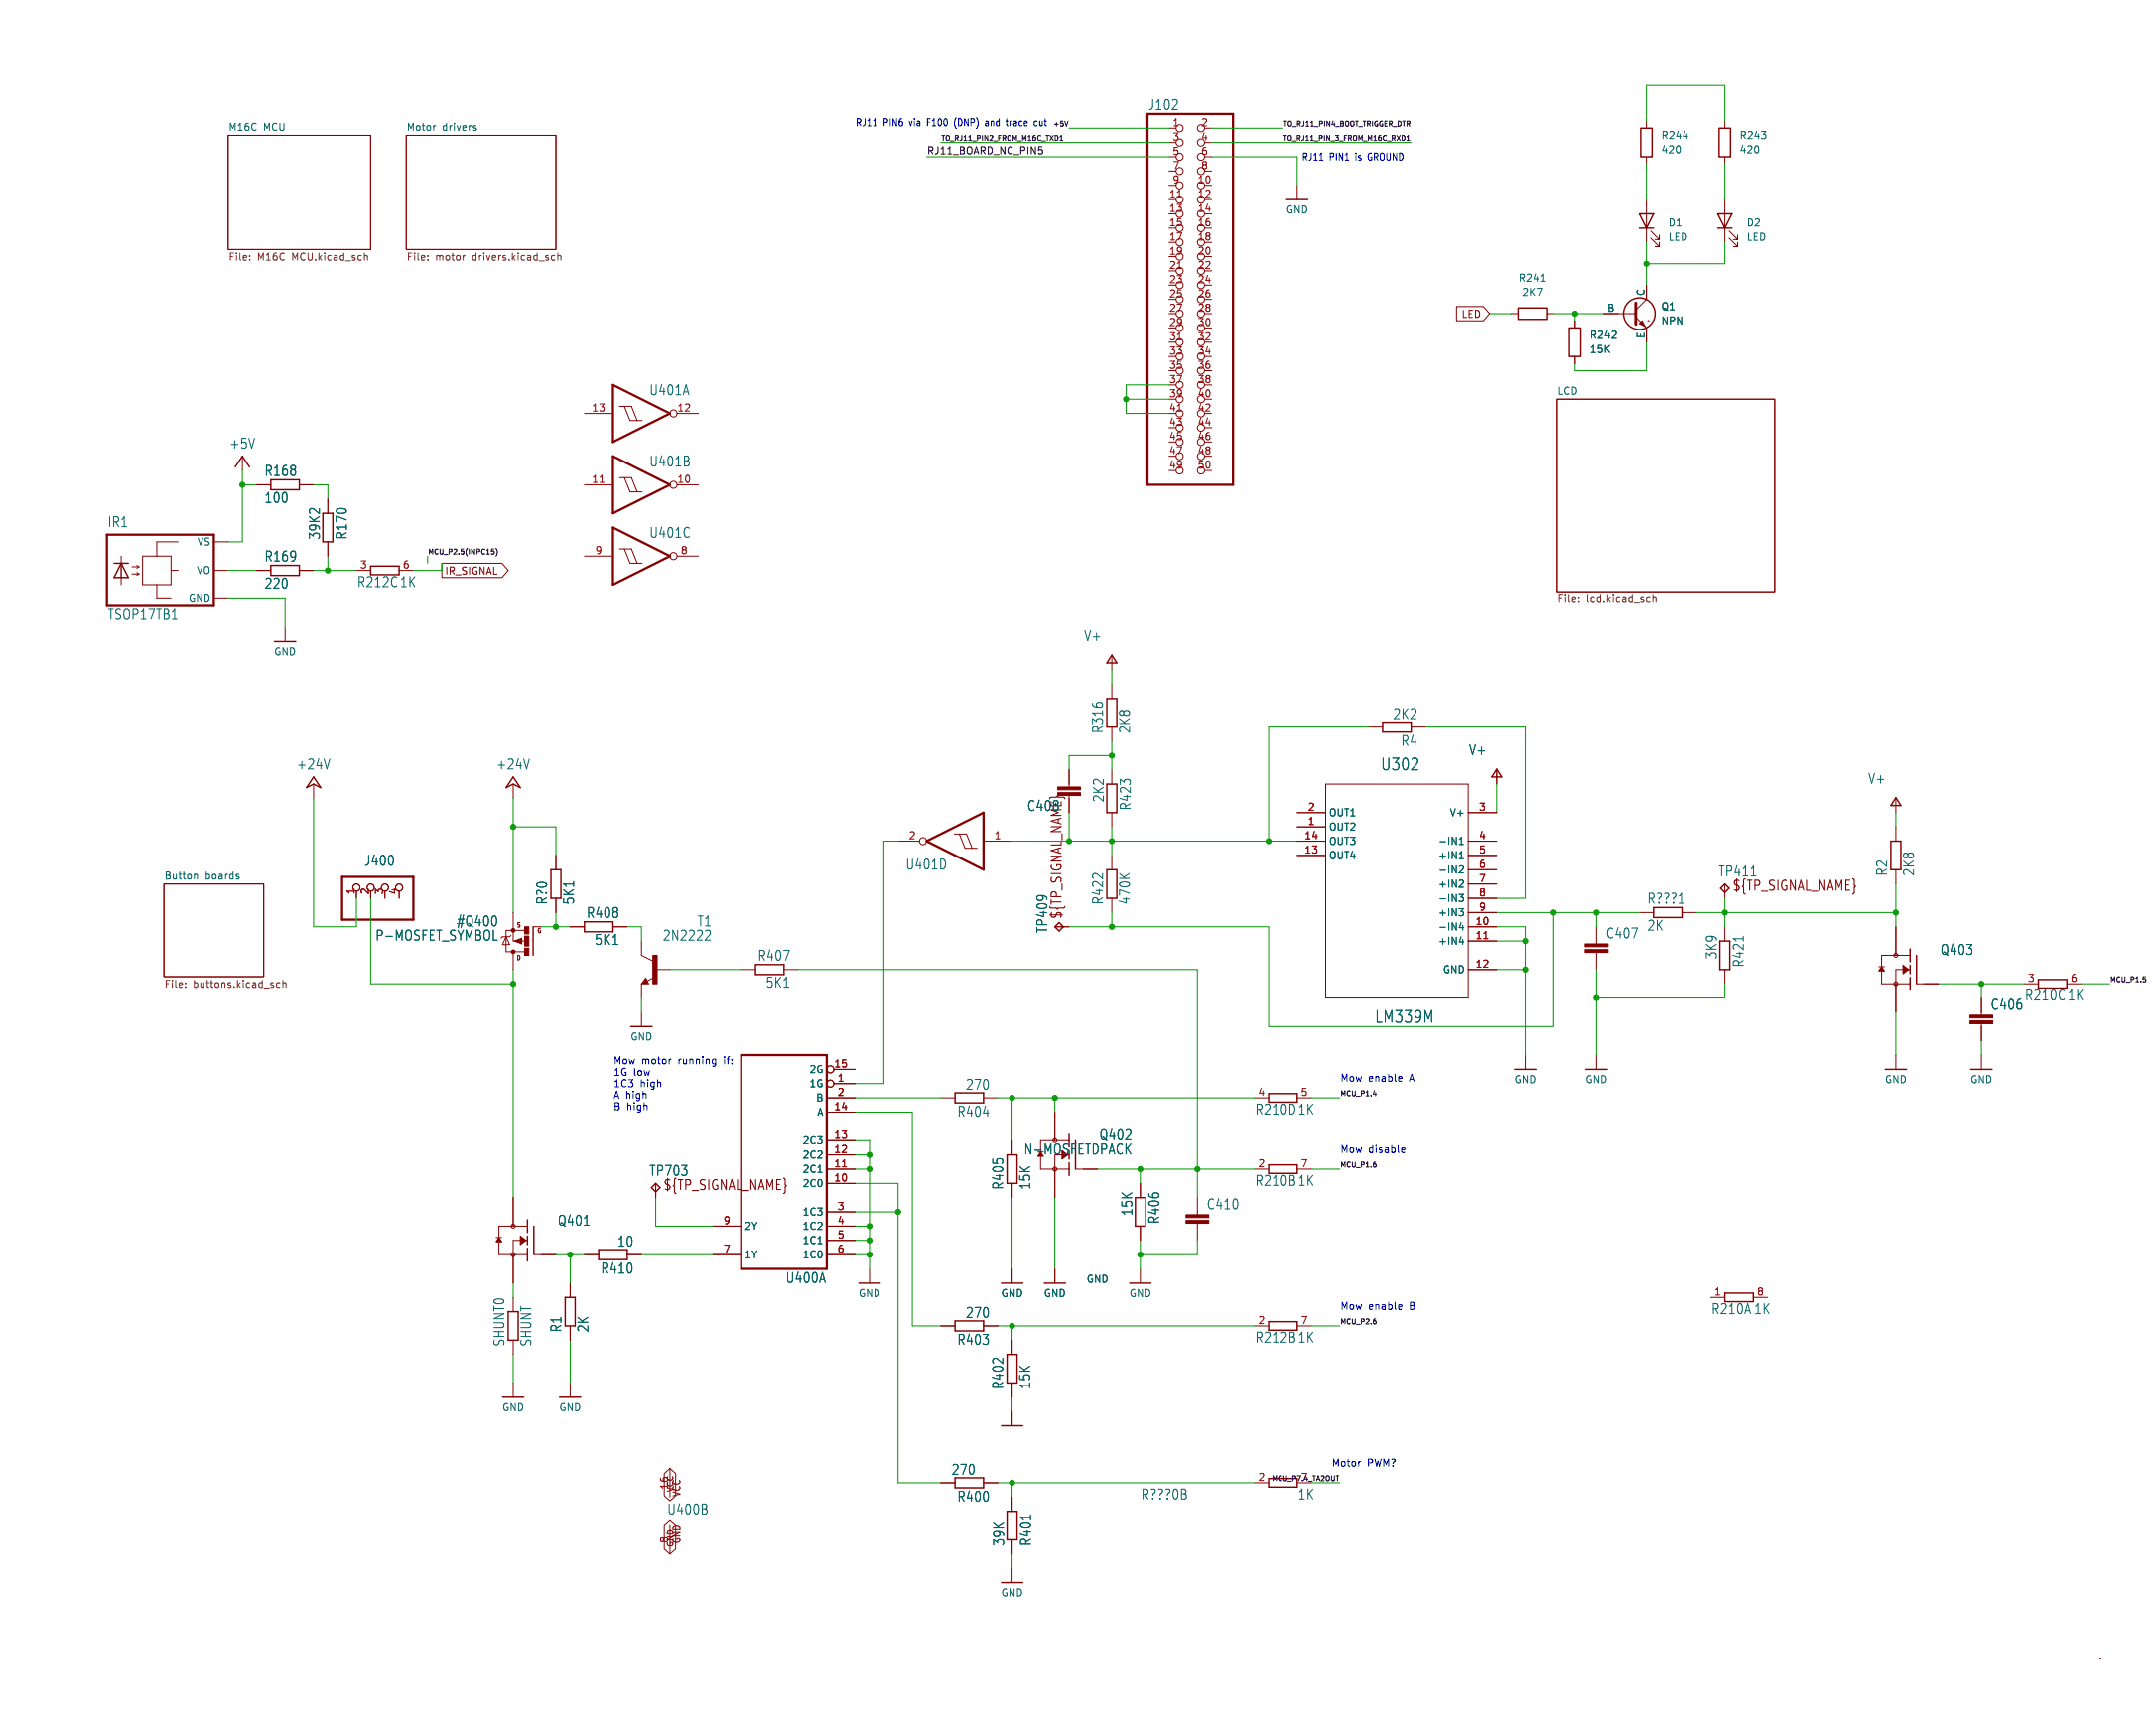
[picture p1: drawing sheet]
<svg xmlns="http://www.w3.org/2000/svg" width="384mm" height="306mm" viewBox="0 0 384 306" stroke-linecap="round" stroke-linejoin="round" font-family="sans-serif">
<g fill="none" stroke="#840000" stroke-width=".18">
<path d="M40.6 24.1h25.4v20.4h-25.4zM72.4 24.1h26.7v20.4h-26.7zM208.3 22.9h1.2M208.3 33h1.2M208.3 25.4h1.2M208.3 27.9h1.2M208.3 30.5h1.2M214.6 22.9h1.3M214.6 33h1.3M214.6 35.6h1.3M214.6 38.1h1.3M214.6 25.4h1.3"/>
<path d="M214.6 27.9h1.3M214.6 30.5h1.3M231.1 33v2.6M293.4 21.6v1.3M293.4 27.9v1.3M293.4 35.6v7.6M307.3 21.6v1.3M307.3 27.9v1.3M307.3 35.6v7.6M214.6 55.9h1.3M214.6 40.6h1.3M214.6 43.2h1.3"/>
<path d="M214.6 45.7h1.3M214.6 48.3h1.3M214.6 50.8h1.3M214.6 53.3h1.3M214.6 58.4h1.3M259.5 54.6h4.8l1.1 1.3-1.1 1.3h-4.8zM269.2 55.9h1.3M275.6 55.9h1.3M280.7 57.2v1.2M285.7 55.9h5.8M291.5 56.5l1.9 1.9v2.6M293.4 50.8v2.5l-1.9 1.9"/>
<path d="M293.6 57.2h.1M294.1 42.4l1.6 1.5v-.7v.7h-.8M294.1 41.1l1.6 1.6v-.8v.8h-.8M308.1 42.4l1.5 1.5v-.7v.7h-.7M308.1 41.1l1.5 1.6v-.8v.8h-.7M104.1 73.7h5.1M110.4 72.4h2.1l1 2.5M111.3 72.4l1 2.5h2.1M120.6 73.7h3.9M214.6 73.7h1.3M214.6 61h1.3M214.6 63.5h1.3"/>
<path d="M214.6 66h1.3M214.6 68.6h1.3M214.6 71.1h1.3M214.6 76.2h1.3M214.6 78.7h1.3M277.5 71.1h38.7v34.3h-38.7zM280.7 63.5v1.3M21.6 99.1v1.2M25.4 99.1h5.1v5h-5.1zM31.7 96.5h-3.8v2.6M38.1 96.5h2.5M43.2 81.3v2.5"/>
<path d="M45.7 86.4h2.6M53.3 86.4h2.6M58.4 88.9v2.5M58.4 96.5v2.6M104.1 99.1h5.1M104.1 86.4h5.1M110.4 97.8h2.1l1 2.5M110.4 85.1h2.1l1 2.5M111.3 97.8l1 2.5h2.1M111.3 85.1l1 2.5h2.1M120.6 99.1h3.9M120.6 86.4h3.9"/>
<path d="M214.6 81.3h1.3M214.6 83.8h1.3M21.6 102.9v1.2M23.5 102.2h1.3M23.5 101h1.3M24.4 102l.4 .2M24.4 100.7l.4 .3M24.8 102.2l-.4 .3M24.8 101l-.4 .2M27.9 104.1v2.6h2.6M30.5 101.6h1.2M38.1 106.7h2.5"/>
<path d="M38.1 101.6h2.5M45.7 101.6h2.6M50.8 111.8v2.5M53.3 101.6h2.6M63.5 101.6h2.5M71.1 101.6h2.6M78.7 100.3h10.7l1.2 1.3-1.2 1.3h-10.7zM198.1 116.8v2.6M55.9 139.7v2.5M91.4 139.7v2.5M190.5 137.2v3M198.1 121.9v2.6"/>
<path d="M198.1 129.5v2.6M198.1 137.2v2.5M236.2 139.7h25.4v38.1h-25.4zM243.8 129.5h2.6M251.5 129.5h2.5M266.7 137.2v2.5M29.2 157.5h17.8v16.5h-17.8zM63.5 158.8v1.2M68.6 158.8v1.2M99.1 152.4v2.5M160 149.9h3.8M170.1 148.6h2.1l1 2.5"/>
<path d="M170.9 148.6l1.1 2.5h2.1M175.3 149.9h5M198.1 144.8v2.5M198.1 152.4v2.5M231.1 147.3h5.1M231.1 152.4h5.1M231.1 149.9h5.1M231.1 144.8h5.1M261.6 152.4h5.1M261.6 149.9h5.1M261.6 144.8h5.1M261.6 154.9h5.1"/>
<path d="M261.6 157.5h5.1M307.3 157.5v2.5M337.8 142.2v2.6M337.8 147.3v2.6M337.8 154.9v2.6M90.2 166.9l.6 1.4h-1.3zM91.1 166.6l-.3 .3h-1.3l-.2 .2M91.4 162.6v5h.3M91.4 169.5v3.2M91.7 167.6l1.3-.5v1zM92.8 167.6h.9M93.5 165.7h-3.3v3.8h3.2"/>
<path d="M95 165.1h1.5M99.1 160v2.6M101.6 165.1h2.5M109.2 165.1h2.6M114.3 167.6v2.6l2 1M114.3 175.3v2.5M115.1 174.2l.5 1.1h-1.3zM116.5 174.1l-1.2 .7M116.8 172.7h2.6M132.1 172.7h2.5M139.7 172.7h2.5M188 165.1h2.5"/>
<path d="M198.1 160v2.6M261.6 162.6h5.1M261.6 172.7h5.1M261.6 165.1h5.1M261.6 167.6h5.1M261.6 160h5.1M284.5 165.1v3M284.5 169.7v3M292.1 162.6h2.5M299.7 162.6h2.6M307.3 165.1v2.5M307.3 172.7v2.6"/>
<path d="M334.8 172.2h1M337.8 165.1v5.1M340.4 172.7h-2.6v7.6M340.4 170.2h-5.1v5.1h5.1M341.6 175.3h3.8M353.1 177.8v3M360.7 175.3h2.5M368.3 175.3h2.5M114.3 180.3v2.6M147.3 198.1h5.1M147.3 195.6h5.1M148.6 193h3.8"/>
<path d="M148.6 190.5h3.8M167.6 195.6h2.6M175.3 195.6h2.5M188 198.1v5.1M223.5 195.6h2.6M231.1 195.6h2.6M271.8 188v2.5M284.5 188v2.5M337.8 188v2.5M353.1 182.4v3M353.1 188v2.5M91.4 213.4v5"/>
<path d="M94 218.4h-5.1v5.1h5.1M116.8 210.8v2.6M127 218.4h5.1M147.3 218.4h5.1M147.3 208.3h5.1M147.3 210.8h5.1M147.3 205.7h5.1M147.3 203.2h5.1M147.3 215.9h5.1M180.3 203.2v2.5M180.3 210.8v2.6M185.4 205.2v3.1h5.1"/>
<path d="M188 205.7v7.7M191.7 208.3h3.9M203.2 210.8v2.6M203.2 218.4v2.6M213.4 213.4v3M213.4 217.9v3.1M223.5 208.3h2.6M231.1 208.3h2.6M88.4 220.5h1M91.4 231.1v2.6M91.4 238.8v2.5M94 221h-2.6v7.6"/>
<path d="M95.2 223.5h3.9M101.6 228.6v2.5M101.6 236.2v2.6M104.1 223.5h2.6M111.8 223.5h2.5M127 223.5h5.1M147.3 223.5h5.1M147.3 221h5.1M154.9 226.1v2.5M167.6 236.2h2.6M175.3 236.2h2.5M180.3 226.1v2.5"/>
<path d="M180.3 238.8v2.5M188 226.1v2.5M203.2 226.1v2.5M223.5 236.2h2.6M231.1 236.2h2.6M304.8 231.1h2.5M312.4 231.1h2.6M91.4 246.4v2.5M101.6 246.4v2.5M180.3 246.4v2.5M180.3 251.5v2.5M118.4 271.8l1-.9 1 .9v4.2l-1 .9-1-.9z"/>
<path d="M118.4 262.5l1-.9 1 .9v4l-1 .9-1-.9zM119.4 261.6v5.1M119.4 271.8v5.1M167.6 264.2h2.6M175.3 264.2h2.5M180.3 266.7v2.5M180.3 274.3v2.6M180.3 279.4v2.5M223.5 264.2h2.6M231.1 264.2h2.6M374.2 295.5h.1"/>
<circle cx="210.2" cy="35.6" r=".63"/>
<circle cx="210.2" cy="30.5" r=".63"/>
<circle cx="210.2" cy="27.9" r=".63"/>
<circle cx="210.2" cy="38.1" r=".63"/>
<circle cx="210.2" cy="22.9" r=".63"/>
<circle cx="210.2" cy="25.4" r=".63"/>
<circle cx="210.2" cy="33" r=".63"/>
<circle cx="214" cy="22.9" r=".63"/>
<circle cx="214" cy="35.6" r=".63"/>
<circle cx="214" cy="33" r=".63"/>
<circle cx="214" cy="25.4" r=".63"/>
<circle cx="214" cy="38.1" r=".63"/>
<circle cx="214" cy="27.9" r=".63"/>
<circle cx="214" cy="30.5" r=".63"/>
<circle cx="210.2" cy="58.4" r=".63"/>
<circle cx="210.2" cy="53.3" r=".63"/>
<circle cx="210.2" cy="55.9" r=".63"/>
<circle cx="210.2" cy="40.6" r=".63"/>
<circle cx="210.2" cy="50.8" r=".63"/>
<circle cx="210.2" cy="48.3" r=".63"/>
<circle cx="210.2" cy="45.7" r=".63"/>
<circle cx="210.2" cy="43.2" r=".63"/>
<circle cx="214" cy="53.3" r=".63"/>
<circle cx="214" cy="58.4" r=".63"/>
<circle cx="214" cy="55.9" r=".63"/>
<circle cx="214" cy="50.8" r=".63"/>
<circle cx="214" cy="48.3" r=".63"/>
<circle cx="214" cy="40.6" r=".63"/>
<circle cx="214" cy="43.2" r=".63"/>
<circle cx="214" cy="45.7" r=".63"/>
<circle cx="120" cy="73.7" r=".63"/>
<circle cx="210.2" cy="61" r=".63"/>
<circle cx="210.2" cy="68.6" r=".63"/>
<circle cx="210.2" cy="78.7" r=".63"/>
<circle cx="210.2" cy="63.5" r=".63"/>
<circle cx="210.2" cy="66" r=".63"/>
<circle cx="210.2" cy="73.7" r=".63"/>
<circle cx="210.2" cy="76.2" r=".63"/>
<circle cx="210.2" cy="71.1" r=".63"/>
<circle cx="214" cy="71.1" r=".63"/>
<circle cx="214" cy="73.7" r=".63"/>
<circle cx="214" cy="68.6" r=".63"/>
<circle cx="214" cy="63.5" r=".63"/>
<circle cx="214" cy="78.7" r=".63"/>
<circle cx="214" cy="61" r=".63"/>
<circle cx="214" cy="66" r=".63"/>
<circle cx="214" cy="76.2" r=".63"/>
<circle cx="120" cy="86.4" r=".63"/>
<circle cx="120" cy="99.1" r=".63"/>
<circle cx="210.2" cy="81.3" r=".63"/>
<circle cx="210.2" cy="83.8" r=".63"/>
<circle cx="214" cy="81.3" r=".63"/>
<circle cx="214" cy="83.8" r=".63"/>
<circle cx="63.5" cy="158.1" r=".63"/>
<circle cx="66" cy="158.1" r=".63"/>
<circle cx="68.6" cy="158.1" r=".63"/>
<circle cx="71.1" cy="158.1" r=".63"/>
<circle cx="164.5" cy="149.9" r=".63"/>
<circle cx="337.8" cy="175.3" r=".36"/>
<circle cx="337.8" cy="170.2" r=".36"/>
<circle cx="148" cy="190.5" r=".63"/>
<circle cx="148" cy="193" r=".63"/>
<circle cx="91.4" cy="218.4" r=".36"/>
<circle cx="188" cy="203.2" r=".36"/>
<circle cx="188" cy="208.3" r=".36"/>
<circle cx="91.4" cy="223.5" r=".36"/>
</g>
<g fill="none" stroke="#725600" stroke-width=".18">
<path d="M44.5 46.2v.2M44.5 45.6v.1M65 45.6h.4l.1 .8M76.2 46.2v.2M76.2 45.6v.1M82.9 45.5l-.2 .1M98.4 45.6h.5M98.4 46.3h.5M99.4 45.6l.2-.1 .3 .1v.8M99.4 45.1v1.3M281.3 107.2v.1M281.3 106.5v.2"/>
<path d="M293.6 106.5h.4M294 107.3h-.4M294.5 106.6l.2-.1h.3l.1 .8M294.5 106v1.3M33.1 175.8v.1M33.1 175.1v.1M49.9 175.1h-.4l-.2 .2 .1 .5h.5M50.4 175.2l.2-.1h.3l.1 .8M50.4 174.6v1.3"/>
</g>
<g fill="none" stroke="#006464" stroke-width=".18">
<path d="M77.5 22.4h.1M84.5 22.4l.3 .1M84.5 22.8l.3 .1 .1 .2-.2 .2h-.2M300 24.3h.7M274.5 50.1h.8M30.7 110.3h.9M58.8 135.2l-.5 1.8M94.3 135.2l-.5 1.8M34.8 155.8l.4 .1v.7M42.4 156.2l.2 .2-.2 .2M42.4 155.8h.2M260 159.3h.8l-.5 .5 .4 .1v.6l-.2 .1-.5-.1"/>
<path d="M260 150.4h.8M260 149.5l.4-.3v1.2M260 153h.8M260 154.4l.5-.2 .3 .4-.8 .9h.8M260.2 152l.2-.3v1.3M260.2 156.8l.4 .1 .2 .3-.8 .9h.8M312 156.1h.9M87.9 167.5h.7M88.3 163.3l.2 .5-.2 1M126.6 166l-.1 .5-.9 1h1M260 161.9h.8l-.5 .5M260 167.8h.8"/>
<path d="M260.3 164.3l-.3 1h.8M260.5 162.4l.3 .2v.3l-.3 .2M260.6 164.8v.9M260.6 167.4v.8M310.6 166.8v.9M104.1 218.3h.9M145.7 208.9h.8M200.9 204.6l.6 1M201.5 203.8l-.9 1M145.7 221.6h.8M183.6 269.9v.9"/>
</g>
<g fill="none" stroke="#840000" stroke-width=".25">
<path d="M229.2 35.6h3.8M292.1 38.1h2.5l-1.2 2.5zM292.4 22.9h2v5h-2zM306.1 38.1h2.5l-1.3 2.5zM306.3 22.9h2.1v5h-2.1zM270.5 54.9h5.1v2h-5.1zM279.7 58.4h2v5.1h-2zM292.1 40.6h2.5M306.1 40.6h2.5M41.9 83.2l1.3-1.9 1.2 1.9M48.3 85.5h5v1.7h-5zM57.5 91.4h1.8v5.1h-1.8z"/>
<path d="M20.3 100.3h2.6M21.6 100.3l1.3 2.6h-2.6zM21.6 100.3v2.6M48.3 100.7h5v1.8h-5zM48.9 114.3h3.8M66 100.8h5.1v1.6h-5.1zM198.1 116.7l.9 1.4h-1.8zM55.9 138.4l1.2 1.9-1.2-.6-1.3 .6zM91.4 138.4l1.3 1.9-1.3-.6-1.2 .6zM197.2 124.5h1.8v5h-1.8zM197.2 139.7h1.8v5.1h-1.8zM246.4 128.7h5.1v1.7h-5.1z"/>
<path d="M266.7 137l.9 1.4h-1.8zM98.2 154.9h1.7v5.1h-1.7zM197.2 154.9h1.8v5.1h-1.8zM306.6 158.2l.7-.7 .8 .7-.8 .8zM336.9 149.9h1.8v5h-1.8zM337.8 142.1l.9 1.4h-1.8zM95 165.1v5.1M104.1 164.2h5.1v1.8h-5.1zM115.1 174.8l-.2 .2h.4l-.2-.5-.5 .6h.7M134.6 171.8h5.1v1.8h-5.1zM188.7 164.3l.8 .8-.8 .8-.7-.8zM294.6 161.7h5.1v1.7h-5.1z"/>
<path d="M306.5 167.6h1.7v5.1h-1.7zM340.4 169v2.3M340.4 172v1.5M340.4 174.1v2.3M341.5 170.2v5.1M363.2 174.5h5.1v1.5h-5.1zM112.4 182.9h3.8M170.2 194.7h5.1v1.8h-5.1zM226.1 194.8h5v1.5h-5zM269.9 190.5h3.8M282.6 190.5h3.8M335.9 190.5h3.8"/>
<path d="M351.2 190.5h3.8M94 217.3v2.3M95.1 218.4v5.1M116.1 211.6l.7-.8 .8 .8-.8 .7zM179.5 205.7h1.7v5.1h-1.7zM190.5 202.1v1.1M190.5 207.1v2.3M191.6 203.2v5.1M202.3 213.4h1.8v5h-1.8zM226.1 207.5h5v1.5h-5zM90.6 233.7h1.7v5.1h-1.7zM94 220.2v1.5"/>
<path d="M94 222.4v2.3M100.7 231.1h1.8v5.1h-1.8zM106.7 222.6h5.1v1.8h-5.1zM153 228.6h3.8M170.2 235.3h5.1v1.8h-5.1zM178.4 228.6h3.8M186.1 228.6h3.8M201.3 228.6h3.8M226.1 235.5h5v1.5h-5zM307.3 230.4h5.1v1.5h-5.1zM89.5 248.9h3.8M99.7 248.9h3.8"/>
<path d="M178.4 254h3.8M179.5 241.3h1.7v5.1h-1.7zM170.2 263.3h5.1v1.7h-5.1zM179.5 269.2h1.7v5.1h-1.7zM226.1 263.4h5v1.5h-5zM178.4 281.9h3.8"/>
<circle cx="292.1" cy="55.9" r="2.82"/>
</g>
<path d="M204.5 20.3h15.2v66.1h-15.2zM109.2 68.6l10.2 5.1-10.2 5zM19 95.3h19.1v12.7h-19.1zM109.2 81.3l10.2 5.1-10.2 5zM109.2 94l10.2 5.1-10.2 5zM61 156.2h12.7v7.6h-12.7zM165.1 149.9l10.2-5.1v10.1zM132.1 188h15.2v38.1h-15.2z" fill="none" stroke="#840000" stroke-width=".41"/>
<path d="M291.5 54v3.8" fill="none" stroke="#840000" stroke-width=".51"/>
<g fill="#840000" stroke="#840000" stroke-width=".18">
<path d="M292.1 57.7l.5-.5 .5 1z"/>
<path d="M92.7 220.2l1 .8-1 .7z"/>
<path d="M88.9 220.5l.5 .7h-1z"/>
<path d="M282.4 169.2h4.1v.5h-4.1z"/>
<path d="M282.4 168.1h4.1v.6h-4.1z"/>
<path d="M188.5 140.2h4v.5h-4z"/>
<path d="M188.5 141.2h4v.5h-4z"/>
<path d="M351 181.9h4.1v.5h-4.1z"/>
<path d="M351 180.8h4.1v.6h-4.1z"/>
<path d="M339.1 172l1 .7-1 .8z"/>
<path d="M335.3 172.2l.5 .8h-1z"/>
<path d="M116.3 170.2h.8v5.1h-.8z"/>
<path d="M211.3 217.4h4.1v.5h-4.1z"/>
<path d="M211.3 216.4h4.1v.5h-4.1z"/>
<path d="M93.5 168.9h.7v1.3h-.7z"/>
<path d="M93.5 166.8h.7v1.7h-.7z"/>
<path d="M93.5 165.1h.7v1.3h-.7z"/>
<circle cx="91.4" cy="169.5" r=".33"/>
<circle cx="91.4" cy="165.7" r=".33"/>
</g>
<path d="M209.8 35.1h.7M209.8 47.8h.7M209.8 60.5h.7M209.8 73.2h.7M106.9 85.9h.7M264.4 167.2h.7M150.1 207.9h.7" fill="none" stroke="#a90000" stroke-width=".18"/>
<path d="M92.8 167.4l-.9 .2 .9 .3v-.3h-.2" fill="none" stroke="#840000" stroke-width=".3"/>
<g fill="none" stroke="#0f0f0f" stroke-width=".18">
<path d="M185.1 26.2h.6M185.2 26.6h.3l.3 .3-.1 .4-.5 .1M188.9 25h.5M188.9 24.4l.2-.2v.8M190.3 21.6l-.3 .9M250.7 25h.5M250.7 24.4l.2-.2v.8M87.6 97.8h.4M87.7 98.1l.4 .2-.1 .4h-.3M88.4 97.7a1.02 1.02 0 0 1 0 1.3M382.3 174.4v.4M244.7 194.9h.6"/>
<path d="M245.2 207.5v.3M245.2 235.4v.4M238.1 262.9h.5"/>
</g>
<g fill="none" stroke="#0000c2" stroke-width=".18">
<path d="M155.6 22.4h.7M170.2 21.4l-.1 .4 .1 .8M175.9 21.6l-.3 .1M176 22h-.3l-.1 .1v.3h.4M179.2 21.6h.4M179.4 22.4h.2M184.4 22.4h.4M184.4 21.7h.4M235.1 28.5h.7M119.6 188.7h-.2M127.4 188.7h.1M127.5 188.7v1l-.1 .2"/>
<path d="M127.5 189.5h-.1M249.6 191.8l.2 .3-.6 .1M249.7 192.6h-.1M249.9 204.5h.4l.1 .3-.7 .1M250.3 205.3h-.4M249.6 232.4l.2 .3-.6 .1M249.7 233.2l-.1 .1M242.3 260.4h.2"/>
</g>
<g fill="none" stroke="#009600" stroke-width=".18">
<path d="M165.1 27.9h43.2M167.6 25.4h40.7M190.5 22.9h17.8M215.9 27.9h15.2v5.1M215.9 22.9h12.7M215.9 25.4h35.6M293.4 21.6v-6.4h13.9v6.4M293.4 29.2v6.4M307.3 29.2v6.4M265.4 55.9h3.8M276.9 55.9h8.8M280.7 55.9v1.3"/>
<path d="M293.4 43.2v7.6M307.3 43.2v3.8h-13.9M200.7 71.1h7.6M208.3 68.6h-7.6v5.1h7.6M293.4 61v5h-12.7v-1.2M43.2 86.4h2.5M43.2 83.8v12.7h-2.6M55.9 86.4h2.5v2.5M58.4 99.1v2.5M76.2 99.1v1.2M40.6 106.7h10.2v5.1M40.6 101.6h5.1"/>
<path d="M55.9 101.6h7.6M78.7 100.3v1.3h-5M198.1 119.4v2.5M198.1 132.1v5.1M198.1 134.6h-7.6v2.6M243.8 129.5h-17.7v20.4M254 129.5h17.8v30.5h-5.1M266.7 139.7v5.1M55.9 142.2v22.9h7.6v-5.1M91.4 142.2v20.4M91.4 147.3h7.7v5.1M160 149.9h-2.5v43.1h-5.1"/>
<path d="M180.3 149.9h50.8M190.5 144.8v5.1M198.1 147.3v5.1M337.8 144.8v2.5M337.8 157.5v7.6M66 160v15.3h25.4M91.4 172.7v40.7M96.5 165.1h5.1M99.1 162.6v2.5M111.8 165.1h2.5v2.5M114.3 177.8v2.5M119.4 172.7h12.7"/>
<path d="M142.2 172.7h71.2v40.7M198.1 162.6v2.5M266.7 162.6h25.4M266.7 172.7h5.1M266.7 167.6h5.1M266.7 165.1h5.1v22.9M276.9 162.6v20.3h-50.8v-17.8h-35.6M284.5 162.6v2.5M284.5 172.7v15.3M302.3 162.6h35.5M307.3 175.3v2.5h-22.8M307.3 160v5.1"/>
<path d="M345.4 175.3h15.3M353.1 175.3v2.5M370.8 175.3h5.1M152.4 195.6h15.2M152.4 198.1h10.2v38.1h5M177.8 195.6h45.7M180.3 195.6v7.6M188 195.6v2.5M233.7 195.6h5.1M337.8 180.3v7.7M353.1 185.4v2.6M116.8 213.4v5h10.2"/>
<path d="M152.4 208.3h2.5M152.4 218.4h2.5M152.4 210.8h7.6v53.4h7.6M152.4 203.2h2.5v22.9M152.4 215.9h7.6M152.4 205.7h2.5M180.3 213.4v12.7M188 213.4v12.7M195.6 208.3h27.9M203.2 208.3v2.5M233.7 208.3h5.1M91.4 228.6v2.5"/>
<path d="M99.1 223.5h5M101.6 223.5v5.1M101.6 238.8v7.6M114.3 223.5h12.7M152.4 223.5h2.5M152.4 221h2.5M177.8 236.2h45.7M180.3 236.2v2.6M203.2 221v5.1M213.4 221v2.5h-10.2M233.7 236.2h5.1M91.4 241.3v5.1"/>
<path d="M180.3 248.9v2.6M177.8 264.2h45.7M180.3 264.2v2.5M180.3 276.9v2.5M233.7 264.2h5.1"/>
</g>
<g fill="#009600" stroke="#009600" stroke-width=".18">
<circle cx="226.1" cy="149.9" r=".46"/>
<circle cx="160" cy="215.9" r=".46"/>
<circle cx="154.9" cy="205.7" r=".46"/>
<circle cx="190.5" cy="149.9" r=".46"/>
<circle cx="198.1" cy="165.1" r=".46"/>
<circle cx="198.1" cy="149.9" r=".46"/>
<circle cx="154.9" cy="208.3" r=".46"/>
<circle cx="154.9" cy="221" r=".46"/>
<circle cx="154.9" cy="223.5" r=".46"/>
<circle cx="91.4" cy="175.3" r=".46"/>
<circle cx="101.6" cy="223.5" r=".46"/>
<circle cx="180.3" cy="264.2" r=".46"/>
<circle cx="180.3" cy="236.2" r=".46"/>
<circle cx="188" cy="195.6" r=".46"/>
<circle cx="99.1" cy="165.1" r=".46"/>
<circle cx="91.4" cy="147.3" r=".46"/>
<circle cx="58.4" cy="101.6" r=".46"/>
<circle cx="43.2" cy="86.4" r=".46"/>
<circle cx="203.2" cy="208.3" r=".46"/>
<circle cx="213.4" cy="208.3" r=".46"/>
<circle cx="203.2" cy="223.5" r=".46"/>
<circle cx="200.7" cy="71.1" r=".46"/>
<circle cx="198.1" cy="134.6" r=".46"/>
<circle cx="284.5" cy="162.6" r=".46"/>
<circle cx="284.5" cy="177.8" r=".46"/>
<circle cx="271.8" cy="167.6" r=".46"/>
<circle cx="271.8" cy="172.7" r=".46"/>
<circle cx="276.9" cy="162.6" r=".46"/>
<circle cx="307.3" cy="162.6" r=".46"/>
<circle cx="353.1" cy="175.3" r=".46"/>
<circle cx="337.8" cy="162.6" r=".46"/>
<circle cx="280.7" cy="55.9" r=".46"/>
<circle cx="293.4" cy="47" r=".46"/>
<circle cx="180.3" cy="195.6" r=".46"/>
<circle cx="154.9" cy="218.4" r=".46"/>
</g>
<g font-size="2.9" fill="#006464">
<text x="246" y="137.5">U302</text>
<text x="244.9" y="182.4">LM339M</text>
</g>
<g font-size="2.5" fill="#006464">
<text x="204.5" y="19.8">J102</text>
<text x="115.6" y="70.6">U401A</text>
<text x="40.8" y="80.2">+5V</text>
<text x="115.6" y="83.3">U401B</text>
<text x="47" y="85">R168</text>
<text x="47" y="89.8">100</text>
<text x="19.1" y="94.1">IR1</text>
<text x="47" y="100.2">R169</text>
<text x="57.2" y="96.2" transform="rotate(-90 57.2 96.2)">39K2</text>
<text x="62" y="96.2" transform="rotate(-90 62 96.2)">R170</text>
<text x="115.6" y="96">U401C</text>
<text x="47" y="105">220</text>
<text x="63.6" y="104.8">R212C 1K</text>
<text x="19.1" y="110.6">TSOP17TB1</text>
<text x="193.1" y="114.4">V+</text>
<text x="196.8" y="130.8" transform="rotate(-90 196.8 130.8)">R316</text>
<text x="201.6" y="130.8" transform="rotate(-90 201.6 130.8)">2K8</text>
<text x="248.1" y="128.3">2K2</text>
<text x="52.8" y="137.3">+24V</text>
<text x="88.3" y="137.3">+24V</text>
<text x="249.6" y="133.1">R4</text>
<text x="261.7" y="134.8">V+</text>
<text x="196.9" y="143" transform="rotate(-90 196.9 143)">2K2</text>
<text x="332.8" y="139.8">V+</text>
<text x="182.9" y="144.7">C408</text>
<text x="201.7" y="144.5" transform="rotate(-90 201.7 144.5)">R423</text>
<text x="64.8" y="154.4">J400</text>
<text x="161.3" y="155.1">U401D</text>
<text x="97.7" y="161.2" transform="rotate(-90 97.7 161.2)">R?0</text>
<text x="102.5" y="161.2" transform="rotate(-90 102.5 161.2)">5K1</text>
<text x="196.8" y="161.2" transform="rotate(-90 196.8 161.2)">R422</text>
<text x="201.6" y="161.2" transform="rotate(-90 201.6 161.2)">470K</text>
<text x="293.4" y="161.2">R???1</text>
<text x="306.1" y="156.4">TP411</text>
<text x="336.5" y="156.2" transform="rotate(-90 336.5 156.2)">R2</text>
<text x="341.3" y="156.2" transform="rotate(-90 341.3 156.2)">2K8</text>
<text x="66.8" y="167.8">P-MOSFET_SYMBOL</text>
<text x="81.3" y="165.2">#Q400</text>
<text x="104.5" y="163.7">R408</text>
<text x="118" y="167.8">2N2222</text>
<text x="124.2" y="165.2">T1</text>
<text x="186.8" y="166.3" transform="rotate(-90 186.8 166.3)">TP409</text>
<text x="286.1" y="167.4">C407</text>
<text x="293.4" y="166">2K</text>
<text x="105.9" y="168.5">5K1</text>
<text x="134.9" y="171.4">R407</text>
<text x="306.1" y="171" transform="rotate(-90 306.1 171)">3K9</text>
<text x="310.9" y="172.4" transform="rotate(-90 310.9 172.4)">R421</text>
<text x="345.7" y="170.3">Q403</text>
<text x="136.4" y="176.2">5K1</text>
<text x="360.7" y="178.5">R210C 1K</text>
<text x="354.6" y="180.1">C406</text>
<text x="172" y="194.4">270</text>
<text x="170.5" y="199.2">R404</text>
<text x="195.8" y="203.3">Q402</text>
<text x="223.6" y="198.8">R210D 1K</text>
<text x="115.6" y="209.7">TP703</text>
<text x="182.4" y="205.9">N-MOSFETDPACK</text>
<text x="179" y="212" transform="rotate(-90 179 212)">R405</text>
<text x="183.8" y="212" transform="rotate(-90 183.8 212)">15K</text>
<text x="214.9" y="215.7">C410</text>
<text x="223.6" y="211.5">R210B 1K</text>
<text x="99.3" y="218.6">Q401</text>
<text x="202" y="216.7" transform="rotate(-90 202 216.7)">15K</text>
<text x="206.8" y="218.1" transform="rotate(-90 206.8 218.1)">R406</text>
<text x="107" y="227.1">R410</text>
<text x="109.9" y="222.3">10</text>
<text x="139.9" y="228.8">U400A</text>
<text x="90.1" y="240" transform="rotate(-90 90.1 240)">SHUNT0</text>
<text x="94.9" y="240" transform="rotate(-90 94.9 240)">SHUNT</text>
<text x="100.2" y="237.4" transform="rotate(-90 100.2 237.4)">R1</text>
<text x="105" y="237.4" transform="rotate(-90 105 237.4)">2K</text>
<text x="170.5" y="239.8">R403</text>
<text x="172" y="235">270</text>
<text x="223.6" y="239.4">R212B 1K</text>
<text x="304.9" y="234.3">R210A 1K</text>
<text x="179" y="247.6" transform="rotate(-90 179 247.6)">R402</text>
<text x="183.8" y="247.6" transform="rotate(-90 183.8 247.6)">15K</text>
<text x="169.5" y="262.9">270</text>
<text x="170.5" y="267.7">R400</text>
<text x="203.3" y="267.4">R???0B</text>
<text x="231.2" y="267.4">1K</text>
<text x="118.8" y="270">U400B</text>
<text x="179.1" y="275.5" transform="rotate(-90 179.1 275.5)">39K</text>
<text x="183.9" y="275.5" transform="rotate(-90 183.9 275.5)">R401</text>
</g>
<g font-size="2.5" fill="#840000">
<text x="308.6" y="158.9">${TP_SIGNAL_NAME}</text>
<text x="189.4" y="163.8" transform="rotate(-90 189.4 163.8)">${TP_SIGNAL_NAME}</text>
<text x="118.1" y="212.3">${TP_SIGNAL_NAME}</text>
</g>
<g font-size="1.8" fill="#006464">
<text x="40.6" y="23.4">M16C</text>
<text x="47" y="23.4">MCU</text>
<text x="72.4" y="23.4">Motor</text>
<text x="78.8" y="23.4">drivers</text>
<text x="295.9" y="25">R244</text>
<text x="295.9" y="27.5">420</text>
<text x="309.9" y="25">R243</text>
<text x="309.9" y="27.5">420</text>
<text x="229.1" y="38.2">GND</text>
<text x="297.2" y="40.6">D1</text>
<text x="311.2" y="40.6">D2</text>
<text x="297.2" y="43.1">LED</text>
<text x="311.2" y="43.1">LED</text>
<text x="270.5" y="50.4">R241</text>
<text x="271.1" y="52.9">2K7</text>
<text x="293.1" y="52.8" transform="rotate(-90 293.1 52.8)">C</text>
<text x="286.3" y="55.6">B</text>
<text x="295.9" y="55.5">Q1</text>
<text x="295.9" y="58">NPN</text>
<text x="283.2" y="60.6">R242</text>
<text x="283.2" y="63.1">15K</text>
<text x="293.1" y="60.4" transform="rotate(-90 293.1 60.4)">E</text>
<text x="277.5" y="70.4">LCD</text>
<text x="35.1" y="97.4">VS</text>
<text x="33.5" y="107.5">GND</text>
<text x="35" y="102.5">VO</text>
<text x="48.8" y="117">GND</text>
<text x="236.7" y="148.2">OUT2</text>
<text x="236.7" y="145.6">OUT1</text>
<text x="258.2" y="145.6">V+</text>
<text x="236.7" y="153.3">OUT4</text>
<text x="236.7" y="150.7">OUT3</text>
<text x="256.2" y="150.7">-IN1</text>
<text x="256.2" y="153.3">+IN1</text>
<text x="256.2" y="155.8">-IN2</text>
<text x="29.2" y="156.8">Button</text>
<text x="36.5" y="156.8">boards</text>
<text x="256.2" y="158.3">+IN2</text>
<text x="256.2" y="160.9">-IN3</text>
<text x="256.2" y="166">-IN4</text>
<text x="256.2" y="163.4">+IN3</text>
<text x="256.2" y="168.5">+IN4</text>
<text x="257" y="173.6">GND</text>
<text x="112.3" y="185.6">GND</text>
<text x="144.1" y="191.4">2G</text>
<text x="144.1" y="193.9">1G</text>
<text x="145.3" y="196.4">B</text>
<text x="269.7" y="193.2">GND</text>
<text x="282.4" y="193.2">GND</text>
<text x="335.8" y="193.2">GND</text>
<text x="351" y="193.2">GND</text>
<text x="145.5" y="199">A</text>
<text x="142.9" y="209.1">2C1</text>
<text x="142.9" y="206.6">2C2</text>
<text x="142.9" y="204.1">2C3</text>
<text x="142.9" y="211.7">2C0</text>
<text x="132.6" y="219.3">2Y</text>
<text x="142.9" y="216.8">1C3</text>
<text x="142.9" y="219.3">1C2</text>
<text x="142.9" y="221.8">1C1</text>
<text x="132.6" y="224.4">1Y</text>
<text x="142.9" y="224.4">1C0</text>
<text x="152.9" y="231.3">GND</text>
<text x="178.3" y="231.3">GND</text>
<text x="185.9" y="231.3">GND</text>
<text x="193.5" y="228.7">GND</text>
<text x="201.2" y="231.3">GND</text>
<text x="89.4" y="251.6">GND</text>
<text x="99.6" y="251.6">GND</text>
<text x="178.3" y="284.6">GND</text>
</g>
<g font-size="1.8" fill="#0000c2">
<text x="152.4" y="22.6">RJ11</text>
<text x="157.4" y="22.6">PIN6</text>
<text x="162.2" y="22.6">via</text>
<text x="165.6" y="22.6">F100</text>
<text x="170.7" y="22.6">(DNP)</text>
<text x="176.5" y="22.6">and</text>
<text x="180.5" y="22.6">trace</text>
<text x="185.7" y="22.6">cut</text>
<text x="231.9" y="28.7">RJ11</text>
<text x="236.9" y="28.7">PIN1</text>
<text x="241.7" y="28.7">is</text>
<text x="244.2" y="28.7">GROUND</text>
<text x="109.2" y="189.7">Mow</text>
<text x="109.2" y="191.7">1G</text>
<text x="112.9" y="191.7">low</text>
<text x="114.3" y="189.7">motor</text>
<text x="121" y="189.7">running</text>
<text x="129.3" y="189.7">if:</text>
<text x="109.2" y="193.8">1C3</text>
<text x="109.2" y="195.8">A high</text>
<text x="109.2" y="197.9">B</text>
<text x="111.7" y="197.9">high</text>
<text x="114.1" y="193.8">high</text>
<text x="238.8" y="192.8">Mow</text>
<text x="243.9" y="192.8">enable</text>
<text x="251.3" y="192.8">A</text>
<text x="238.8" y="205.5">Mow</text>
<text x="243.9" y="205.5">disable</text>
<text x="238.8" y="233.4">Mow</text>
<text x="243.9" y="233.4">enable</text>
<text x="251.3" y="233.4">B</text>
<text x="237.2" y="261.4">Motor</text>
<text x="243.7" y="261.4">PWM?</text>
</g>
<g font-size="1.8" fill="#a90000">
<text x="208.8" y="22.6">1</text>
<text x="213.9" y="22.6">2</text>
<text x="208.8" y="25.1">3</text>
<text x="208.8" y="27.7">5</text>
<text x="213.9" y="25.1">4</text>
<text x="213.9" y="27.7">6</text>
<text x="208.2" y="35.3">11</text>
<text x="208.8" y="30.2">7</text>
<text x="208.8" y="32.8">9</text>
<text x="213.3" y="32.8">10</text>
<text x="213.3" y="35.3">12</text>
<text x="213.9" y="30.2">8</text>
<text x="208.2" y="37.8">13</text>
<text x="208.2" y="40.4">15</text>
<text x="213.3" y="37.8">14</text>
<text x="213.3" y="40.4">16</text>
<text x="208.2" y="42.9">17</text>
<text x="208.2" y="45.5">19</text>
<text x="213.3" y="42.9">18</text>
<text x="213.3" y="45.5">20</text>
<text x="208.2" y="48">21</text>
<text x="208.2" y="50.5">23</text>
<text x="208.2" y="53.1">25</text>
<text x="213.3" y="48">22</text>
<text x="213.3" y="50.5">24</text>
<text x="213.3" y="53.1">26</text>
<text x="208.2" y="55.6">27</text>
<text x="208.2" y="58.2">29</text>
<text x="213.3" y="55.6">28</text>
<text x="213.3" y="58.2">30</text>
<text x="208.2" y="60.7">31</text>
<text x="208.2" y="63.2">33</text>
<text x="208.2" y="65.8">35</text>
<text x="213.3" y="60.7">32</text>
<text x="213.3" y="63.2">34</text>
<text x="213.3" y="65.8">36</text>
<text x="208.2" y="68.3">37</text>
<text x="208.2" y="70.9">39</text>
<text x="213.3" y="68.3">38</text>
<text x="213.3" y="70.9">40</text>
<text x="105.4" y="73.4">13</text>
<text x="120.6" y="73.4">12</text>
<text x="208.2" y="73.4">41</text>
<text x="208.2" y="75.9">43</text>
<text x="213.3" y="73.4">42</text>
<text x="213.3" y="75.9">44</text>
<text x="208.2" y="78.5">45</text>
<text x="208.2" y="81">47</text>
<text x="208.2" y="83.6">49</text>
<text x="213.3" y="78.5">46</text>
<text x="213.3" y="81">48</text>
<text x="213.3" y="83.6">50</text>
<text x="105.4" y="86.1">11</text>
<text x="120.6" y="86.1">10</text>
<text x="64.1" y="101.3">3</text>
<text x="71.7" y="101.3">6</text>
<text x="106" y="98.8">9</text>
<text x="121.2" y="98.8">8</text>
<text x="161.9" y="149.6">2</text>
<text x="177.1" y="149.6">1</text>
<text x="232.4" y="149.6">14</text>
<text x="233" y="147.1">1</text>
<text x="233" y="144.5">2</text>
<text x="263.5" y="144.5">3</text>
<text x="263.5" y="149.6">4</text>
<text x="232.4" y="152.1">13</text>
<text x="263.5" y="152.1">5</text>
<text x="263.5" y="154.7">6</text>
<text x="63.2" y="159.5" transform="rotate(-90 63.2 159.5)">1</text>
<text x="65.8" y="159.5" transform="rotate(-90 65.8 159.5)">2</text>
<text x="68.3" y="159.5" transform="rotate(-90 68.3 159.5)">3</text>
<text x="70.9" y="159.5" transform="rotate(-90 70.9 159.5)">4</text>
<text x="263.5" y="157.2">7</text>
<text x="263.5" y="159.8">8</text>
<text x="262.8" y="164.8">10</text>
<text x="262.8" y="167.4">11</text>
<text x="263.5" y="162.3">9</text>
<text x="262.8" y="172.5">12</text>
<text x="361.2" y="175">3</text>
<text x="368.9" y="175">6</text>
<text x="148.5" y="190.2">15</text>
<text x="148.5" y="197.9">14</text>
<text x="149.2" y="192.8">1</text>
<text x="149.2" y="195.3">2</text>
<text x="224.1" y="195.3">4</text>
<text x="231.7" y="195.3">5</text>
<text x="148.5" y="202.9">13</text>
<text x="148.5" y="208">11</text>
<text x="148.5" y="205.5">12</text>
<text x="224.1" y="208">2</text>
<text x="231.7" y="208">7</text>
<text x="148.5" y="210.6">10</text>
<text x="149.2" y="215.6">3</text>
<text x="128.8" y="218.2">9</text>
<text x="149.2" y="218.2">4</text>
<text x="149.2" y="220.7">5</text>
<text x="128.8" y="223.3">7</text>
<text x="149.2" y="223.3">6</text>
<text x="305.4" y="230.9">1</text>
<text x="313" y="230.9">8</text>
<text x="224.1" y="236">2</text>
<text x="231.7" y="236">7</text>
<text x="224.1" y="263.9">2</text>
</g>
<g font-size="1.8" fill="#0f0f0f">
<text x="165.1" y="27.6">RJ11_BOARD_NC_PIN5</text>
<text x="231.7" y="263.9">7</text>
</g>
<g font-size="1.8" fill="#725600">
<text x="40.6" y="46.8">File:</text>
<text x="45.9" y="46.8">M16C</text>
<text x="52.2" y="46.8">MCU.kicad_sch</text>
<text x="72.4" y="46.8">File:</text>
<text x="77.6" y="46.8">motor</text>
<text x="84.3" y="46.8">drivers.kicad_sch</text>
<text x="277.5" y="107.7">File:</text>
<text x="282.7" y="107.7">lcd.kicad_sch</text>
<text x="29.2" y="176.3">File:</text>
<text x="34.4" y="176.3">buttons.kicad_sch</text>
</g>
<g font-size="1.8" fill="#840000">
<text x="260.4" y="56.8">LED</text>
<text x="79.2" y="102.6">IR_SIGNAL</text>
<text x="119.1" y="265.5" transform="rotate(-90 119.1 265.5)">16</text>
<text x="121.5" y="266.7" transform="rotate(-90 121.5 266.7)">VCC</text>
<text x="119.1" y="275" transform="rotate(-90 119.1 275)">8</text>
<text x="121.5" y="275.1" transform="rotate(-90 121.5 275.1)">GND</text>
</g>
<g font-size="1.4" fill="#840000">
<text x="120.2" y="265.9" transform="rotate(-90 120.2 265.9)">VCC</text>
<text x="120.2" y="275.7" transform="rotate(-90 120.2 275.7)">GND</text>
</g>
<g font-size="1.2" fill="#0f0f0f">
<text x="187.5" y="22.6">+5V</text>
<text x="228.6" y="22.6">TO_RJ11_PIN4_BOOT_TRIGGER_DTR</text>
<text x="167.6" y="25.2">TO_RJ11_PIN2_FROM_M16C_TXD1</text>
<text x="228.5" y="25.2">TO_RJ11_PIN_3_FROM_M16C_RXD1</text>
<text x="76.2" y="98.8">MCU_P2.5(INPC15)</text>
<text x="375.9" y="175">MCU_P1.5</text>
<text x="238.8" y="195.3">MCU_P1.4</text>
<text x="238.8" y="208">MCU_P1.6</text>
<text x="238.8" y="236">MCU_P2.6</text>
<text x="226.5" y="263.9">MCU_P7.4_TA2OUT</text>
</g>
<g font-size="1.1" fill="#840000">
<text x="92" y="165.4">S</text>
<text x="95.6" y="166.4">G</text>
<text x="91.9" y="171.3">D</text>
</g>
</svg>
